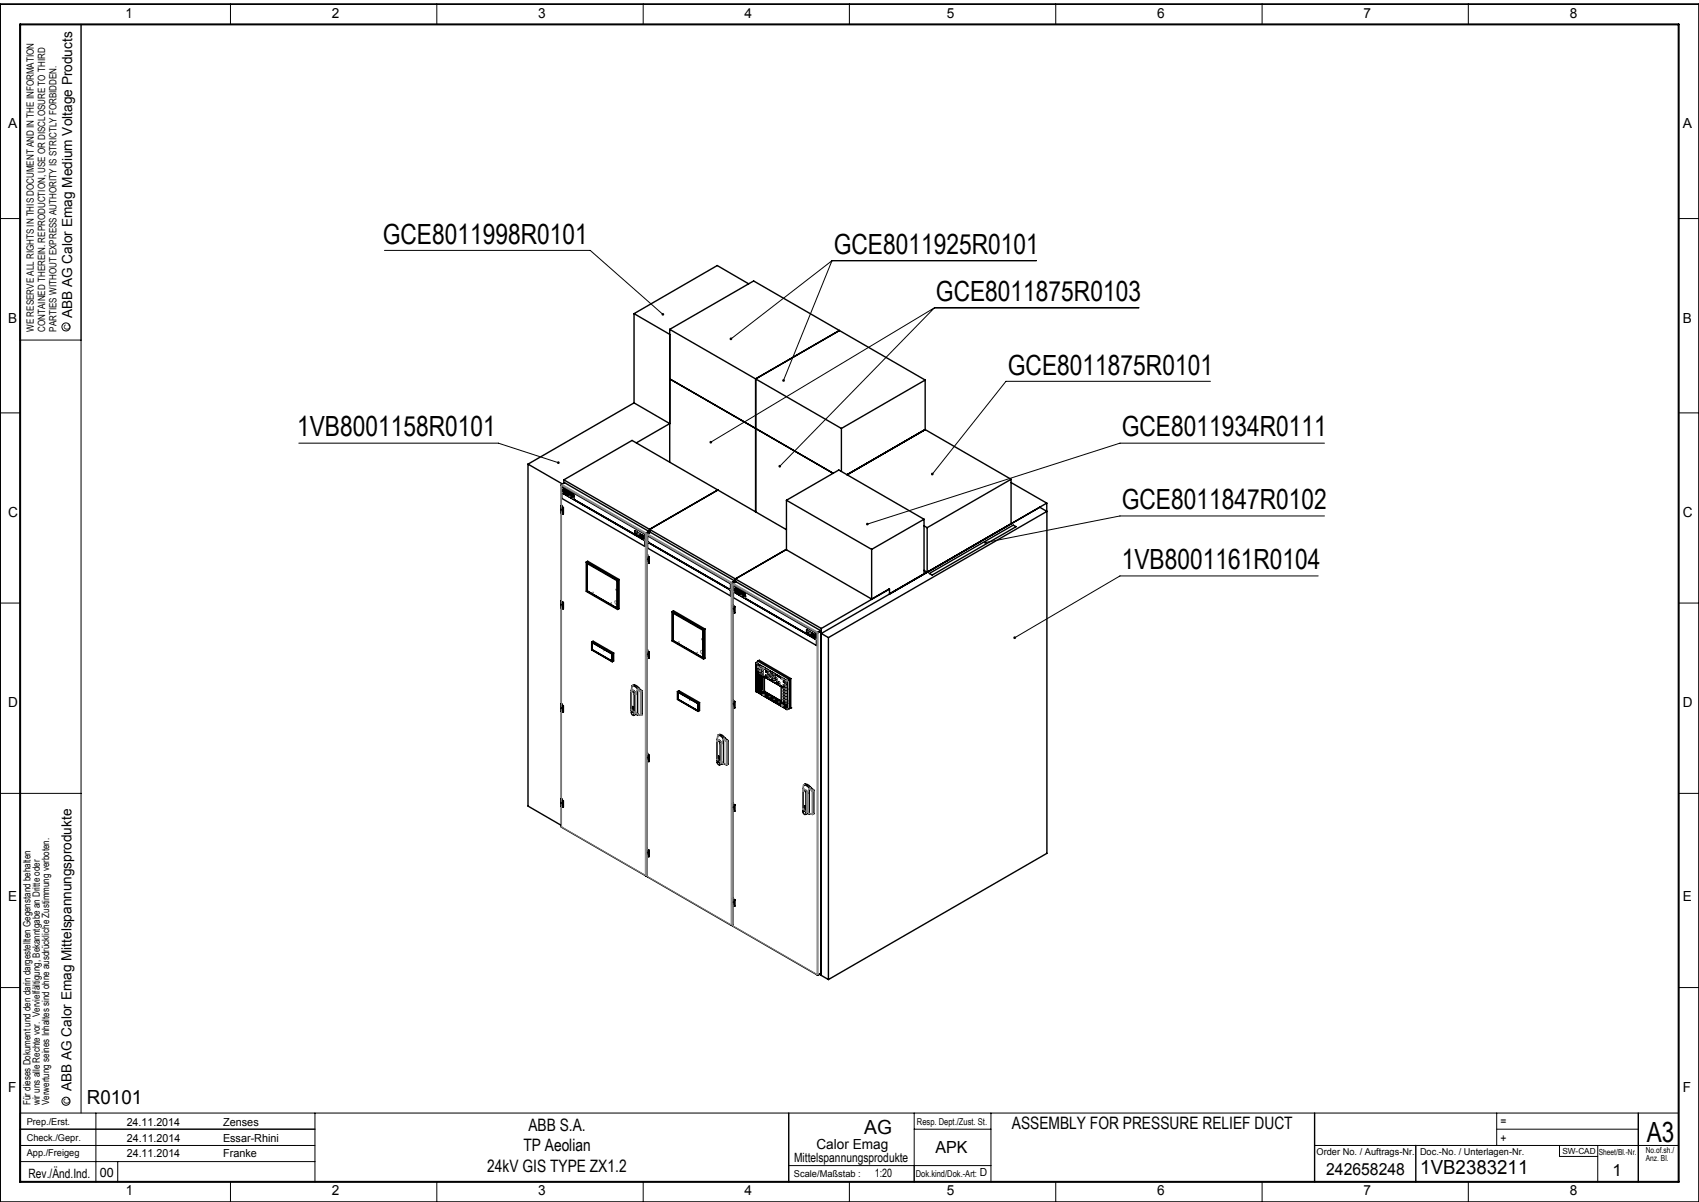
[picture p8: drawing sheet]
<svg xmlns="http://www.w3.org/2000/svg" width="420mm" height="297mm" viewBox="0 0 420 297" stroke-linecap="round" stroke-linejoin="round" font-family="sans-serif">
<g fill="none" stroke="#000" stroke-width=".25">
<path d="M0 1h420v296h-420zM5 6v78h15v191M57 1v5M108 1v5M159 1v5M210 1v5M261 1v5M312 1v5M363 1v5M0 54h5M415 54h5M95 61.9h50.9l18 15.8"/>
<path d="M205.7 64.4h50.5M205.7 64.4l-25 19.3M205.7 64.4l-12 29.6M231 76.1h50.6M231 76.1l-38.2 39.1M231 76.1l-55.3 33.2M299.2 94.2h-50.5l-18.2 23M0 102h5M73.9 109.5h49.3l14.8 4.8M327.4 109.5h-50.5l-62.5 20M415 102h5M327.4 127.5h-50.5l-33.3 6.6"/>
<path d="M0 149h5M325.9 142.3h-49l-26.1 15.3M415 149h5M0 196h20M415 196h5M0 244h5M415 244h5M23.7 275v17M77.9 275v17M226 279h19M226 275v13M245 275v17"/>
<path d="M370 275v8M370 279h35M415 275h-410v17M5 287h72.9M5 283h72.9M29.1 287v5M57 292v5M108 292v5M159 292v5M195 288h50M210 292v5M261 292v5"/>
<path d="M312 292v5M325 283h90M363 292v5M385.5 283v2.7h9.5M395 283v9"/>
<circle cx="16.3" cy="80.8" r="1"/>
<circle cx="16.3" cy="272.1" r="1.01"/>
</g>
<g fill="none" stroke="#000" stroke-width=".35">
<path d="M20 6v78M156.7 77.5v22.1M156.7 77.5l8.9 5.1M185.1 70.1l-7.8-4.5-20.6 11.9M156.7 99.6l8.9 5.1-8.3 4.7M156.7 99.6l-26.2 15.1M165.6 93.6l40.4 23.3M165.6 81.4l21.2 12.2M165.6 81.4v32.8M165.6 81.4l20.7-12 42.4 24.5M186.8 93.6v32.9M186.8 93.6l21.2 12.3"/>
<path d="M207.5 81.7l-20.7 11.9M228.7 93.9l-20.7 12M228.7 93.9v12.2M130.5 114.7l8.5 4.9M130.5 114.7v84.5l8.2 4.7M138.7 119.8v5.3l.6 .3M138.8 119.7h.1M138.9 119.7l-.1 .2v-.2M138.9 119.7l.7-.4 20.8 12M138.9 119.7h-.1M139.4 118.6l16.8-9.8 38.2 22.1M139.4 118.6l21.2 12.2"/>
<path d="M139.4 118.6v.8M208 105.9v10.6M228.7 106.1l21.2 12.3M228.7 106.1l-19.3 11.2M249.9 118.4l-20.7 12M249.9 118.4v11l-20.7 12M249.9 119.2l8.9 5.1M138.6 125.1v.5l.4 .2v.6l-.4-.2 .1-.2M138.6 126.1l.1 .6M138.7 125.6v.6l.3 .1M138.7 124.9l-.1 .2 .5 .3M138.7 124.9h.1"/>
<path d="M138.7 126.7v21.9l.6 .3M138.7 126.7l.4 .3M138.9 120.2l20.5 11.8M138.9 120.2v3l20.5 11.8M138.9 120.1v.1M139 121.8l20.2 11.6M139 121.8h.1M139.1 121.7h.1M139.1 121.8l20.1 11.6M139.1 125.4h.2M139.1 125.4v1.6M139.2 121.1h.1"/>
<path d="M139.2 121.1l.7 .4-.3-.2M139.2 121.1l.2-.5h.2v1.1M139.2 121.1l.4 .2M139.2 121.1l-.1 .6M139.3 125.4v1.6h-.2M139.4 121.6h.1M139.4 121.6l-.1 .2-.2-.1M139.4 121.6l.2 .1M139.6 121.3h.1M139.6 121.7h.1M139.6 121.7l.2 .1M139.6 120.7l.2 .1 .3 1.5-.3-.2"/>
<path d="M139.8 121.8h.1M139.8 121.8v.3M139.8 122.1h.1M140.2 121.7l.7 .4-.1-.2M140.2 121.7l.4 .2M140.2 122.3l.4 .3M140.2 122.3h.1M140.3 122.3l.3 .2M140.3 121v1.3M140.6 121.9l.4 .4v.3h-.3M140.6 121.2l.3 .3-.1 .4M140.6 121.9h.1"/>
<path d="M140.6 122.6h.1M140.6 121.2v1.4M140.6 121.2l-.4-.2v1.3M140.7 122.6h.2M140.8 121.9h.1M141.1 122.2l.7 .4M141.1 122.9l.4 .1M141.1 122.2l.4 .2M141.1 122.9h.1M141.1 121.6v1.3M141.5 121.7l.3 .4-.1 .3M141.5 122.4h.1"/>
<path d="M141.5 123h.1M141.5 121.7v1.3M141.5 123l.1 .1M141.5 122.4l.4 .2M141.5 121.7l-.4-.1v1.3M141.6 123.1l.2 .1M141.7 122.4l.1 .2M141.7 122.4h.1M141.9 122.6v.5h-.3M144.9 138.9v7.2l7.8 4.5M144.9 138.9l7.8 4.5M144.9 138.9l.4-.2 7.7 4.5"/>
<path d="M145.1 139.2l7.4 4.3v6.8l-7.4-4.3zM156.9 131.7h.1M156.9 131.8h.1M156.9 131.7v.1M157 131.2h.1M157 131.2l.4 .2-.4 .4 .4 .3-.5-.3M157 131.2l.3 .2M157.3 131.4l-.4 .3M157.3 131.4h.1M157.4 132.1h.1M157.6 131.9h.1M157.6 131.9l-.2 .2"/>
<path d="M157.7 131.8l-.3-.4 .2 .5M157.7 132l-.3 .1M157.7 132h.1M157.7 132l.1 .4M157.7 131.8h.1M157.7 131.8l.2-.1-.2 .2 .1 .5M157.8 132.4h.1M158 132h.1M158.2 131.9v.6M158.2 131.9l-.2 .1M158.2 132h-.2M158.2 132h.1"/>
<path d="M158.2 132.5h.1M158.2 132v.5M158.5 132.7h.1M158.5 132.6v.1zM158.6 132.3h.1M158.6 132.8h.1M158.6 132.3l.1 .1M158.7 132.7l-.1 .1M158.7 132.7h.1M158.7 132.3v.1M158.7 132.2l.3 .3-.2 .2M158.7 132.8h.1"/>
<path d="M158.7 132.3h.2M158.7 132.8l.3 .2-.4-.2M158.9 132.3l-.2 .1M158.9 132.3l.1 .2M158.9 132.6l-.2 .1M158.9 132.3h.1M158.9 132.7h.1M159 132.5l-.1 .1M159 132.5h.1M159.2 133.4h.1M159.4 132v3M159.4 132h.1"/>
<path d="M159.4 135h.1M159.6 131.9h-.1M159.7 131.8l-.1 .1M159.7 131.7l-.2 .2M159.7 131.8h.1M159.7 131.7v.1M159.8 131.8l-.3 .1M159.8 137.3l.1 .6M159.8 138.4l.1 .6M159.9 137.2v.2l.4 .3M159.9 137.2h.1M159.9 132.1v5.2l.6 .4"/>
<path d="M159.9 137.9l.3 .1v.6l-.3-.2v-.1M159.9 139v21.8l.6 .3M159.9 137.9v.5l.3 .1M159.9 139l.4 .2M160 131.9l.1 .1M160.1 131.9l-.1 .3v-.3M160.1 131.9l.7-.4 20.8 12M160.1 132.4l20.5 11.8M160.1 132.4v3l20.5 11.8M160.1 131.9h-.1M160.1 132.4h.1M160.3 134h.1"/>
<path d="M160.3 134l20.1 11.7M160.3 137.7v1.5M160.3 137.7h.2M160.4 131.4l-.7 .4M160.4 131.4h.1M160.4 131.3l-.7 .4M160.4 131.3v.1M160.5 131.4v.3M160.5 137.7v1.5h-.2M160.5 131.4l-.7 .4M160.6 130.8l42.4 24.5M160.6 130.8v.8"/>
<path d="M177.4 121.1l-16.8 9.7M194.4 123.6v12.3l21.1 12.1M194.4 123.6l21.1 12.1M194.4 123.6l13-7.5 21 12.2M194.4 135.7l-12.6 7.3v.9M215.5 135.7v12.3M228.4 128.3l-12.9 7.4M228.4 128.3v13.5l-8.5 4.9M228.4 129.9l.8 .5M229.2 130.4v11M257 125.3l1.8 1.1M258.8 124.3l-55.8 32.2 1.8 1"/>
<path d="M258.8 124.3v2M258.8 126.4l-54 31.1M258.8 126.4v84.5l-54 31.1M138.6 148.5v.5l.4 .3v.6l-.4-.3 .1-.1M138.6 149.6l.1 .6M138.7 149.1v.5l.3 .2M138.7 148.4l-.1 .2 .5 .3M138.7 150.2v23.9l.6 .3M138.7 150.2l.4 .2M139.1 148.9v1.5M139.1 148.9h.2M139.3 148.9v1.5h-.2"/>
<path d="M145.1 146l7.4 4.2M146.3 158.6l5 3M146.3 158.6l.3-.2 5.1 3M146.3 158.6v2l5 2.9M146.4 158.8l4.9 2.8v1.8l-4.9-2.9zM146.4 158.8v1.7M152.7 143.4v7.2M153 143.2l-.3 .2M153 143.2v7.2l-.3 .2M166.1 151.1l7.8 4.5M166.1 151.1l.4-.2 7.8 4.5M166.1 151.1v7.3l7.8 4.4"/>
<path d="M166.3 151.4l7.4 4.3v6.9l-7.4-4.3zM166.3 158.3h.1M166.3 158.3l7.4 4.2M173.9 155.6v7.2M174.3 155.4l-.4 .2M174.3 155.4v7.2l-.4 .2M180.4 145.7h.1M180.4 145.6v.1M180.6 144.2v3M180.6 147.2h.1M180.6 144.2h.1M180.9 144l-.2 .1"/>
<path d="M180.9 143.9l-.2 .2M180.9 144l.1 .1M180.9 143.9v.1M181 144.1h-.3M181.1 149.5l.1 .6M181.1 150.6v.6l.4 .2M181.2 150.1l.2 .2v.6l-.3-.2 .1-.2M181.2 150.1v.6l.2 .1M181.2 149.4l-.1 .2 .4 .3M181.2 144.3v5.3l.5 .3M181.2 151.2v21.9l.5 .3M181.2 144.2h.1"/>
<path d="M181.3 144.1l-.1 .3v-.2M181.3 144.1l.7-.3 20.8 12M181.3 144.1l-.1 .1M181.3 144.6v3.1l20.5 11.8M181.3 144.6h.1M181.3 144.6l20.5 11.9M181.5 146.3h.1M181.5 146.2h.1M181.5 146.3l20.1 11.6M181.5 146.3l20.1 11.7M181.5 146.2l.3 .1M181.5 149.9h.2"/>
<path d="M181.5 149.9v1.5M181.6 143.6l-.7 .4M181.6 143.6l.1 .1M181.6 143.5v.1M181.6 143.5l-.7 .4M181.6 145.6l.8 .4M181.7 145.6h.1M181.7 145.6l.7 .4M181.7 143.7v.2M181.7 149.9v1.5h-.2M181.7 143.7l-.7 .4M181.8 146.1h.1"/>
<path d="M181.8 146.1v.2l-.3-.1M181.8 146.1l.2 .1M182 145.1v1.1M182 145.8h.1M182 146.2h.1M182 146.2l.2 .1M182 145.8l.4 .2M182.2 146.3h.1M182.2 146.3l.1 .3M182.3 146.6h.1M182.4 146l-.2-.8-.3-.1-.4 1.1M182.4 146l.2 .8-.3-.2"/>
<path d="M182.7 146.2h.1M182.7 146.8h.1M182.7 146.2l.3 .2M182.7 146.8l.4 .3M183 145.7v1.3M183 145.7l-.3-.2v1.3M183 145.7l.4 .4-.2 .3M183 146.4h.1M183 147h.1M183 146.4l.4 .2M183.1 147.1h.3M183.2 146.4l.2 .2"/>
<path d="M183.2 146.4h.1M183.4 146.6v.4l-.3 .1M183.6 146.7h.1M183.6 147.4h.1M183.6 146l.3 .2v1.3l-.3-.1zM183.6 146.7l.3 .2M183.9 146.9h.1M183.9 147.6h.1M183.9 146.9l.4 .2M184 147.6h.3M184.1 146.9l.2 .2M184.1 146.9l.2-.3-.4-.3v1.3"/>
<path d="M184.1 146.9h.1M184.2 146.9h-.1M184.3 147.1v.5h-.3M199.4 156.2h.1M199.4 156.3h.1M199.4 156.2v.1M199.4 155.7h.1M199.4 155.7l.4 .2-.3 .4 .3 .3-.4-.3M199.4 155.7l.3 .2M199.7 155.9l-.3 .3M199.7 155.9h.1M199.8 156.6h.1"/>
<path d="M200.1 156.3h.1M200.1 156.3l-.3 .3M200.1 156.5l-.3 .1M200.1 156.5l.2 .3M200.1 156.3l.2-.1-.1 .2 .1 .4M200.1 156.3l-.3-.4 .3 .4M200.1 156.5h.1M200.3 156.8h.1M200.5 156.5l.2-.1-.1 .6M200.5 156.5h.1M200.6 156.5h-.1M200.6 156.5h.1"/>
<path d="M200.6 157h.1M200.6 156.5v.5M200.9 157.2h.1M200.9 157.1l.1 .1zM201.1 156.8h.2M201.1 157.2v.1M201.1 156.8h.1M201.1 157.3h.1M201.1 157.2h.1M201.1 156.7v.1M201.2 156.7l.2 .2v.3M201.2 157.2h-.1"/>
<path d="M201.2 157.3h.1M201.2 156.8h.1M201.2 157.3l.3 .2-.4-.2M201.3 156.8l.1 .2M201.3 156.8h.1M201.3 157.2l-.1 .1M201.3 157.1l-.2 .1M201.3 157.2h.1M201.4 157l-.1 .1M201.4 157.2h-.1M201.4 157h.1M201.6 157.9v.1"/>
<path d="M201.8 156.5v3M201.8 159.5h.1M201.9 156.5h-.1M202 156.3v.1M202.2 156.3h-.2M202.2 156.2l-.2 .2M202.2 156.3h.1M202.2 156.2v.1M202.2 156.3l-.2 .1M202.8 155.9l-.6 .4M202.8 155.9h.1M202.8 155.8v.1"/>
<path d="M202.8 155.8l-.6 .4M202.9 155.9v84.6l-.7 .4-.2-.1 .2 .1M202.9 155.9l-.7 .4M203 155.3v85.7M204.8 157.5v84.5M219.9 145.6l-4.4 2.4M219.9 145.6l-16.9 9.7M219.9 145.6v1.2M228.4 140.9l.8 .5M229.7 141.7l20.8-12 .7 .4-20.8 12zM138.6 174v.6l.4 .2v.6l-.3-.2v-.2M138.6 175.1l.1 .6"/>
<path d="M138.7 174.6v.5l.3 .2M138.7 175.7v21.9l.6 .3M138.7 173.9l-.1 .2 .5 .3M138.7 173.9h.1M138.7 175.7l.4 .2M139.1 174.4h.2M139.1 174.4v1.5M139.3 174.4v1.5h-.2M151.3 161.6v1.9M151.7 161.4l-.4 .2M151.7 161.4v1.9l-.4 .2M156 170.9h.1"/>
<path d="M156 175.4h.1M156 170.9l.1 5.2a.41 .41 0 0 0 .1 .5 .41 .41 0 0 0 .6-.1v-5a.41 .41 0 0 0-.2-.6 .41 .41 0 0 0-.5 .2M156 175.4l.1 .2M156.1 170.7l-.1 .2M156.1 170.7h.1M156.1 170.7v.1M156.2 174.9h.1M156.2 175.6v-.4a.3 .3 0 0 1-.1-.4 .3 .3 0 0 1 .4-.2 .3 .3 0 0 1 .2 .3l-.1 1M156.2 175.6l.2 .4 .2-.1M156.2 174.8h.3l.2 .4-.1-.1M156.2 174.9l.3 .3 .1-.1M156.2 169.5l.9 .2 .5 .6"/>
<path d="M156.2 169.5l-.1 1.2M156.2 174.8v.1M156.4 170.6l-.3 .4M156.4 174.7l-.2 .1M156.4 174.8l-.2 .1M156.5 170.6l.3 .3 .3 .6M156.5 174.8l-.3 .1M156.5 174.8l-.1 .1M156.6 176h.1M156.6 170.6h-.3l-.2 .2M156.6 169.3l.7 .1 .7 .7M156.6 169.3h.1"/>
<path d="M156.6 175h-.1M156.6 169.3l-.4 .2M156.6 170.7l.5 .7M156.7 175.1h-.1M156.8 176l.1 .4M156.9 176.5l.7 .1M156.9 176.4l-.2 .3M157 176.3l-.1 .1M157.1 171.5h.1M157.1 171.5l-.1 4.7M157.1 171.4l.1-.1v.2M157.1 171.4v.1"/>
<path d="M157.2 171.5h.1M157.6 170.3h.2l-.2 .1 .1 6.1M157.7 176.5l-.1 .1M158 170.1l.7 .6v5.9l-.3 .1-.7-.2M158 170.1h.1M158 170.1l-.4 .2M159.8 160.8l.1 .6M159.8 161.9l.1 .6M159.9 162.5v23.8l.6 .3M159.9 160.7v.1l.4 .3M159.9 160.7h.1M159.9 161.4l.3 .1v.6l-.4-.2 .1-.2"/>
<path d="M159.9 161.4v.5l.3 .1M159.9 162.5l.4 .2M160.3 161.1v1.6M160.3 161.1h.2M160.5 161.1v1.6h-.2M167.5 170.9l5.1 2.9M167.5 170.9v1.9l5.1 3M167.5 170.9l.3-.2 5.1 2.9M167.6 171l4.9 2.8v1.8l-4.9-2.8zM167.6 172.8l4.9 2.8M167.6 171.1v1.7M167.6 172.8h.1"/>
<path d="M172.6 173.8v2M172.9 173.6v2l-.3 .2M172.9 173.6l-.3 .2M181.1 173l.1 .6M181.1 174.1v.5l.4 .3M181.2 173.6l.2 .2v.6l-.3-.2 .1-.2M181.2 173.6v.5l.2 .2M181.2 172.9l-.1 .2 .4 .3M181.2 174.7v23.9l.5 .3M181.5 173.4v1.5M181.5 173.4h.2M181.7 173.4v1.5h-.2"/>
<path d="M186.9 163.8l7.7 4.4M186.9 163.8v7.1l.2 .1M186.9 170.8h.1M187 170.8h.1M186.9 170.8v-6.9l7.6 4.3v7M186.9 163.9h.1M186.9 170.8l.2 .2M187 163.9h-.1M187 170.8l.5 .4M187 166.1h.1M187 164h.1M187 170.1h.1"/>
<path d="M187 164l1.7 1M187 166.1l7.4 4.3M187 164v2l7.4 4.3M187 166.1v4.3l7.4 4.3M187 170.1l7.4 4.3M187 170.4h.1M187 170.4v-.2l7.4 4.2v.2M187.1 171h.1M187.1 170.8h.1M187.1 170.5l1.4 .8v.3l-1.4-.8zM187.1 166.5h.1M187.1 166.7h.1"/>
<path d="M187.1 166.9h.1M187.1 167.2h.1M187.1 167.4h.1M187.1 167.6h.1M187.1 167.9h.1M187.1 168.1h.1M187.1 168.3h.1M187.1 168.6h.1M187.1 168.8h.1M187.1 169h.1M187.1 169.3h.1M187.1 169.5h.1"/>
<path d="M187.1 169.8h.1M187.1 166.3l1.2 .7v3.5l-1.2-.7zM187.1 171l7.4 4.2M187.1 167.2l1.2 .7M187.1 167.4l1.2 .7M187.1 166.5l1.2 .7M187.1 166.7l1.2 .7-1.2-.7M187.1 167.9l1.2 .7M187.1 167.7l1.2 .6M187.1 169.3l1.2 .7M187.1 169l1.2 .8-1.2-.7M187.1 166.9l1.2 .7-1.2-.6"/>
<path d="M187.1 168.8l1.2 .7M187.1 168.6l1.2 .7M187.1 169.5l1.2 .7M187.1 168.3l1.2 .7-1.2-.6M187.1 168.1l1.2 .7M187.3 164.9h.1M187.3 165.6h.1M187.3 165.6v.6l.5 .2M187.3 165.6l.5 .3M187.3 164.9l.5 .3M187.3 164.7v.1M187.3 164.9v.6l.5 .2"/>
<path d="M187.3 164.8h.1M187.4 164.3l.1 .5M187.4 163.4l-.5 .4M187.4 163.4h.1M187.4 163.4l7.7 4.5M187.4 164.7h.1M187.4 164.4v.3M187.4 164.7l.1 .1M187.4 164.8h.1M187.5 164.8h.1M187.5 164.9h.1M187.5 164.9l.2 .1"/>
<path d="M187.5 164.5h.1M187.5 164.7h.1M187.5 164.8v.1M187.5 171.2l7 4M187.5 164.8h.2M187.5 171.2l.5 .2M187.6 164.8l.1 .2M187.6 164.7h.1M187.6 164.7h.2M187.6 163.2l7.9 4.5M187.6 164.5l-.1 .1 .1 .1M187.7 165h.1"/>
<path d="M187.7 163.2l-.3 .2M187.7 164.8h.1M187.7 164.6l-.1 .1M187.8 164.9h.1M187.8 165h.1M187.8 164.6h.1M187.8 164.9l-.1 .1M187.8 165.8h.1M187.8 166.4h.1M187.8 164.6l-.5-.3v.4M187.8 164.8h.1M187.8 164.8h-.1"/>
<path d="M187.8 164.6l-.2 .1M187.8 165.7v.1M187.8 164.6v.4M187.8 165.2v.5M187.8 165.9v.5M188 165.3v.6M188 164.6h.1M188 165.3h.1M188 165.9h.1M188 165.3l.5 .3v.6M188 164.7l.5 .3M188 164.7v.6"/>
<path d="M188 164.7l.1 .1zM188 164.7l.1 .1M188 165.3l.5 .4M188 165.1l.1 .1M188 166.6l.5 .2M188 166.4l.1 .1M188 165.9l.5 .3M188.1 164.6l.4 .4M188.1 165.1v.1M188.1 166.4v.1M188.1 164.8h.1M188.1 165.2h.1"/>
<path d="M188.1 166.5h.1M188.4 171.7h.1M188.4 171.7l6.2 3.6M188.5 166.2h.1M188.5 166.2v.1M188.5 165.5h.1M188.5 166.8h.1M188.5 166.3l-.5-.4v.7M188.5 165v.5M188.5 166.3v.5M188.6 171.6l.2 .2zM188.7 165v.1"/>
<path d="M188.7 165h.1M188.7 171.6v.2M188.7 165l.1 .2v-.2M188.7 171.6h.1M188.7 171.6v.1M188.7 165.1l.1 .1M188.7 171.8h.1M188.7 171.7h.1M188.7 165l.1 .1M188.8 165.1h-.1M188.8 171.7h-.1M188.8 165.2h.1"/>
<path d="M188.8 171.8h.1M188.8 165h.1M188.8 165l4.4 2.6M188.9 170.8h.1M188.9 167.2v3.6M189.3 165.4h.1M189.3 166.7h.1M189.3 165.4v.6l.6 .3M189.3 166.8h.1M189.3 166.8v.5l.6 .3M189.4 165.4l.5 .4M189.4 166.7l.5 .4"/>
<path d="M189.8 166.3h.1M189.8 167.6h.1M189.9 166.3h.1M189.9 167.6h.1M189.9 165.8v.5M189.9 167.1v.5M190 166.5h.1M190 166.5v.6l.6 .2M190.1 166.5l.5 .3M190.1 166.5h-.1M190.1 172v.2M190.1 172.2h.1"/>
<path d="M190.6 167.3l-.1 .1M190.6 166.8v.5M190.7 166.2h.1M190.7 167.5h.1M190.7 166.3h.1M190.7 166.3v.5l.5 .3M190.7 167.6h.1M190.7 167.6v.5l.5 .3M190.8 166.2l.4 .3M190.8 167.5l.4 .3M191.2 166.5l.1 .1M191.2 167.8l.1 .1"/>
<path d="M191.2 172.7v.1M191.2 168.4h.1M191.2 172.8h.1M191.3 167.1h-.1M191.3 168.4h.1M191.3 168.4h-.1M191.3 166.6v.5M191.3 167.9v.5M191.5 167.3h.1M191.5 167.3v.6l.5 .2M191.5 167.3l.5 .3M191.9 168.2h.1"/>
<path d="M192 168.1v.1M192 167.6v.5M192.2 168.4h.1M192.2 168.4v.5l.5 .3M192.2 168.4l.5 .2M192.3 173.4l.1 .1zM192.4 173.3v.2M192.4 173.5h.1M192.6 168.6l.1 .1M192.7 168.6v.1M192.7 169.2h.1M192.7 168.7v.5"/>
<path d="M193.1 169.6v3.6l-4.2-2.4M193.1 174.2l.2 .2zM193.2 174.3l.1 .1M193.2 167.6l.1 .2M193.2 167.6h.1M193.2 167.6l.1 .2v-.2M193.2 174.2v.1M193.2 174.2h.1M193.2 167.7h.1M193.3 167.8h.1M193.3 174.4h.1M193.3 174.3h-.1"/>
<path d="M193.3 174.3v.1M193.3 174.3h.1M193.3 167.6h.1M193.3 167.6l1.1 .7M193.7 167.9h.1M193.7 169.2h.1M193.7 170.1h.1M193.7 170.8h.1M193.7 171.5h.1M193.7 172.2h.1M193.7 172.9h.1M193.7 170.1v.6l.5 .2"/>
<path d="M193.7 171.5v.6l.5 .2M193.7 172.9v.6l.5 .2M193.7 167.9v.6l.5 .3M193.7 169.2v.6l.5 .3M193.7 172.9l.5 .2v.6M193.7 172.2l.5 .2v.6M193.7 171.5l.5 .2v.6M193.7 170.8l.5 .2v.6M193.7 170.1l.5 .2v.6M193.7 170.8v.6l.5 .2M193.7 172.2v.6l.5 .2M193.7 167.9l.4 .3"/>
<path d="M193.7 169.2l.4 .3M194.1 168.2l.1 .1M194.1 169.5l.1 .1M194.2 168.8h.1M194.2 170.1h.1M194.2 171h.1M194.2 171.7h.1M194.2 172.4h.1M194.2 173.1h.1M194.2 173.8h.1M194.2 173.7v.1M194.2 173h.1"/>
<path d="M194.2 172.3v.1M194.2 171.6v.1M194.2 170.9h.1M194.2 168.3v.5M194.2 169.6v.5M194.4 168.3h.1M194.4 170.3h.1M194.4 170.4h.1M194.4 174.4h.1M194.4 174.7h.1M194.4 168.3v2M194.4 170.4v4"/>
<path d="M194.4 174.4v.3M194.5 168.2v.1M194.5 175.2h.1M194.6 168.2v7.1M195.1 175.1h.1M195.1 175l-.5 .3M195.1 167.9l-.5 .3M195.1 167.9v7.2M195.4 174.9h.1M195.4 167.7l-.3 .2M195.5 174.9h.1M195.5 167.7h-.1"/>
<path d="M195.5 167.7v7.2M195.5 174.9l-.4 .2M138.6 197.5v.5l.4 .3v.6l-.4-.3 .1-.1M138.6 198.6l.1 .6M138.7 198.1v.6l.3 .1M138.7 197.4l-.1 .2 .5 .3M138.7 197.4h.1M138.7 199.2l.1 5.2 20.8 12M138.7 199.2l.4 .2M139.1 197.9v1.5M139.1 197.9h.2M139.3 197.9v1.5h-.2"/>
<path d="M159.8 186.3l.1 .6M159.8 187.4l.1 .6M159.9 186.2l-.1 .1 .5 .3M159.9 186.2h.1M159.9 186.9l.3 .1v.6l-.3-.2v-.1M159.9 188v21.8l.6 .3M159.9 186.9v.5l.3 .1M159.9 188l.4 .2M160.3 186.6v1.6M160.3 186.6h.2M160.5 186.6v1.6h-.2M177.3 183.1h.1"/>
<path d="M177.3 187.6h.1M177.3 183.1v5.3l.5 .6 .2-.2v-5.1l-.5-.6-.2 .2M177.3 187.7v.1M177.3 182.9v.2M177.4 186.9a.44 .44 0 0 1 .4 .2 .44 .44 0 0 1 0 .5v.5l-.1 .1-.3-.3zM177.4 187.1l.1 .1M177.4 181.7l.8 .2 .7 .7M177.4 181.7l-.1 1.3M177.5 187h.2l.2 .4h-.1M177.5 187.2l.2 .2h.1M177.5 187l-.1 .1M177.6 182.8l-.3 .5"/>
<path d="M177.6 187.1l.1 .2zM177.6 187h-.1M177.6 187l-.2 .1M177.7 182.8l.3 .3 .3 .6M177.7 187l-.2 .2M177.7 187.1h-.1M177.8 182.9l-.3-.1-.2 .3M177.8 181.5l.7 .1 .7 .7M177.8 181.5h.1M177.8 187.2l-.1 .1M177.8 188.2h.1M177.8 181.5l-.4 .2"/>
<path d="M177.8 187.6a.39 .39 0 0 0 0-.5 .39 .39 0 0 0-.5-.1l.2 1 .2 .2 .1-.1M177.9 182.9l.4 .8M177.9 187.3l-.1 .1M178 188.3l.2 .4M178.2 188.5h.1M178.2 188.7l.6 .1M178.2 188.7l-.3 .3M178.2 188.6h.1M178.3 183.7h.1M178.3 183.7l-.1 4.8M178.3 183.7l.1-.2v.2M178.4 183.7h.1"/>
<path d="M178.9 188.8h-.1M179 188.8h-.2M179.2 182.3l.8 .8v5.7l-.3 .2-.8-.3v-6.1l.1-.1-.1 .1M179.2 182.3l-.3 .3M181.1 198.5l.1 .6M181.1 199.6v.6l.4 .2M181.2 199.1l.2 .2v.6l-.3-.2 .1-.2M181.2 199.1v.5l.2 .2M181.2 198.4l-.1 .2 .4 .3M181.5 198.9v1.5M181.5 198.9h.2M181.7 198.9v1.5h-.2"/>
<path d="M198.5 195.2v4.9M198.5 195.2v.1M198.5 195.4h.4l.3 .5v5.2l-.1 .2-.4-.2-.2-.3zM198.6 199.4h.1M198.6 194l.8 .1 .7 .7M198.6 194l.4-.3 .5 .1 .9 .8M198.6 194l-.1 1.2M198.7 199.3l.4 .2M198.7 199.4l.3 .2M198.7 199.3l-.1 .1M198.8 195.1l-.3 .4M198.9 195.1l.4 .3 .2 .6"/>
<path d="M198.9 199.3l-.2 .1M199 195.1h-.3l-.2 .2M199 199.5h-.1M199.1 195.2l.4 .7M199.1 199.5l-.1 .1M199.1 199.6h-.1M199.5 196h.1M199.5 196v4.5M199.5 195.9l.1-.1v.2M199.5 195.9v.1M199.6 196h.1M200.1 194.8h.1l-.1 .1v6.1"/>
<path d="M200.4 194.6l.8 .7v5.8l-.4 .2-.7-.3M200.4 194.6l-.3 .2M159.7 216.4h.1M159.8 216.4l-.3-.1 .2 .1M159.8 216.4h-.1M159.8 209.8l.1 .6M159.8 210.9l.1 .5M159.9 209.7v.1l.4 .3M159.9 210.4l.3 .1v.6l-.4-.2 .1-.2M159.9 210.4v.5l.3 .1M159.9 211.5l.1 5.1 20.8 12.1M159.9 211.4l.4 .3"/>
<path d="M159.9 216.3l-.1 .1M160.3 210.1v1.6M160.3 210.1h.2M160.5 210.1v1.6h-.2M181.2 200.2v21.8l.5 .4M198.7 200.2v-.6a.3 .3 0 0 1-.2-.3 .3 .3 0 0 1 .4-.2 .3 .3 0 0 1 .2 .3l-.1 1M198.7 200.2l.3 .3M198.7 200.2v.1M199 200.4h.1M199 200.3l-.1 .1M199.2 200.5l.2 .2M199.4 200.7h.1"/>
<path d="M199.4 200.9l.6 .2M199.4 200.9l-.3 .3M199.4 200.7v.2M199.4 200.8v.1M199.5 200.6l-.1 .2M199.5 200.5v.1M200.1 201v.1M200.2 201l-.2 .1M180.9 228.6v.1M181 228.6l-.3-.1 .2 .2M181 228.6l-.1 .1M181.1 222l.1 .6"/>
<path d="M181.1 223.1v.5l.4 .3M181.2 222.6l.2 .1v.7l-.3-.3 .1-.1M181.2 222.6v.5l.2 .2M181.2 228.8h.1M181.2 221.9l-.1 .2 .4 .3M181.2 223.7v5.2l20.8 12M181.2 228.5l-.2 .1M181.5 222.4v1.5M181.5 222.4h.2M181.7 222.4v1.5h-.2M202.2 240.9h.1M202.5 240.7l.5 .3"/>
<path d="M203 241l1.8 1M5 279h72.9M195 275v17M325 275v17M405 275v17M226 288v4M350 283v9"/>
<circle cx="156.4" cy="175" r=".06"/>
<circle cx="198.9" cy="199.4" r=".06"/>
</g>
<path d="M5 6h410v286h-410z" fill="none" stroke="#000" stroke-width=".5"/>
<path d="M163.6 77.5l.1 .4h.4l-.2-.2 .2 .2v-.5l-.3-.1zM180.4 83.5v.4l.3-.2-.3 .2a.33 .33 0 0 0 .5 .1 .33 .33 0 0 0 0-.5 .33 .33 0 0 0-.5 0zM193.5 93.8l-.1 .3 .2 .2 .1-.3-.1 .3a.34 .34 0 0 0 .4-.3 .34 .34 0 0 0-.5-.2zM192.5 115v.4l.3-.2-.3 .2a.33 .33 0 0 0 .5 0 .33 .33 0 0 0 0-.4 .33 .33 0 0 0-.5 0zM175.5 109l-.1 .4 .3-.1-.3 .1a.34 .34 0 0 0 .5 .1 .34 .34 0 0 0 .1-.4 .34 .34 0 0 0-.5-.1zM230.3 116.9l-.1 .4 .3-.1-.2 .2a.33 .33 0 0 0 .4 0 .33 .33 0 0 0 0-.5 .33 .33 0 0 0-.4 0zM243.4 133.8l-.1 .3h.3h-.3a.34 .34 0 0 0 .4 .3 .34 .34 0 0 0 .2-.5 .34 .34 0 0 0-.5-.1zM250.6 157.3l-.1 .5 .3-.2-.3 .2a.33 .33 0 0 0 .5 .1 .33 .33 0 0 0 .1-.5 .33 .33 0 0 0-.5-.1zM137.8 114.1v.5h.5v-.2l-.3-.1 .3 .1-.1-.4zM214.2 129.2l-.1 .4 .3-.1-.3 .1a.34 .34 0 0 0 .5 .2 .34 .34 0 0 0 .1-.5 .34 .34 0 0 0-.5-.1z" fill="#000"/>
<g fill="none" stroke="#808080" stroke-width=".25">
<path d="M138.9 119.7l20.8 12M138.7 125.2v.4M138.7 126.3v.4M138.8 125.1v-5.2l20.7 12v84.4l-20.7-12v-5.1M138.8 126.7v21.9M138.9 121.7l.2 .1M140.7 122.6h.1M141.6 123.1h.1M146.6 139.7v.1zM157 131.2l.4 .2-.4 .4 .4 .3-.5-.3 .4-.4zM157.2 131.4h.1M157.4 131.4l.3 .4 .2-.1-.2 .2 .2 .5-.2-.4-.3 .1 .2-.2z"/>
<path d="M157.7 132h.1M157.7 131.8h.1M158 131.9h.3v.7zM158.5 132.6v.1zM158.7 132.2l.3 .2v.2l-.2 .2 .2 .2-.4-.2 .4-.3zM159.2 133.4l.2 .1M159.8 131.8v84.6M159.9 137.4v.5M159.9 138.5v.5M160 137.4v-5.2l20.7 11.9v84.4l-20.7-11.9v-5.1M160 139v21.9M160.1 131.9l20.8 12"/>
<path d="M160.1 133.9l.2 .1M138.7 148.7v.4M138.7 149.7v.5M138.8 150.2v23.9M146.6 146.3v.1zM151.1 148.9l.1 .1zM151.1 142.3l.1 .1zM152 148.6a.46 .46 0 0 1 .6 .2 .46 .46 0 0 1-.2 .6l-.4-.4zM167.8 158.6l.1 .1zM167.8 152h.1zM172.3 154.5l.1 .2zM180.4 145.6l.2 .1"/>
<path d="M181 144.1v84.5M181.2 149.6v.5M181.2 150.7v.5M181.2 149.6v-5.2l20.8 12v84.4l-20.8-12v-5.1M181.2 151.3v21.8M181.3 144.1l20.9 12.1M181.3 146.2l.2 .1M183.1 147.1h.1M184 147.6h.1M199.4 155.6l.4 .3-.3 .4 .3 .3-.4-.3 .3-.4zM199.6 156h.1M199.8 155.9l.3 .4 .2-.1-.1 .2 .2 .5-.3-.4-.3 .1 .3-.3z"/>
<path d="M200.1 156.2h.1M200.1 156.5h.1M200.5 156.4h.2v.7zM200.9 157.1l.1 .1zM201.1 156.7l.3 .2v.2l-.2 .2 .3 .2-.4-.2 .3-.2zM201.6 157.9l.2 .1M202.2 156.3v84.6M138.7 174.2v.4M138.7 175.3v.4M138.8 175.8v21.8M156 170.9h.1M156 175.4h.1"/>
<path d="M156 170.9v4.5M156 175.4l.1 .1M156.1 170.7a.67 .67 0 0 1 .8 0 .67 .67 0 0 1 .2 .7M156.1 170.9h.1M156.1 170.8v.1M156.2 175.6h.1M156.5 170.6h-.3l-.1 .3M156.6 175.9h.1M156.6 169.3l-.4 .2-.1 1.2M156.6 170.7l-.3-.2-.3 .4M156.9 176.4l-.1 .1M157.1 176h-.3"/>
<path d="M157.1 176l-.2 .3M157.1 171.5h.1M157.1 171.5v4.5M157.1 171.4l-.3 .1M157.1 171.4h.1M157.1 171.4v.1M157.1 176l-.2 .4M157.1 176h.1M157.1 176l-.1 .3M157.1 176l.5 .6M157.6 170.4l.7 .6M157.6 176.4l.7 .3"/>
<path d="M157.8 170.3l.6 .5M158 170.1l-.4 .2-.5 1.2M158.3 171h.2M158.3 176.7h.2M158.3 176.7h.1M158.3 171v5.7M158.4 170.8l-.1 .2M158.4 170.8l.1 .2M158.5 176.7h.1M158.5 171v5.7M158.7 170.7l-.3 .1M158.7 170.8l-.2 .2"/>
<path d="M158.7 176.5l-.2 .2M159.9 160.9v.5M159.9 162v.5M160 162.5v23.9M172.3 161.2l.1 .1zM173.3 160.7a.47 .47 0 0 1 .5 .3 .47 .47 0 0 1-.2 .6l-.4-.4zM181.2 173.1v.5M181.2 174.2v.5M181.2 174.7v23.9M187 163.9h.1M187.3 164.9h.1M187.3 165.6h.1"/>
<path d="M187.3 164.3v.1M187.4 164.7h.1M187.5 164.8h.1M187.5 164.9h.1M187.6 165h.1M187.7 165h.1M187.7 165.1h.1M187.7 165.8h.1M187.8 164.9l-.1 .1M187.8 165h.1M187.8 165.2h.1M187.8 165.7h.1"/>
<path d="M187.8 165.9h.1M187.8 166.4h.1M188 165.3h.1M188.1 164.8h.1M188.1 165.2h.1M188.1 166.5h.1M188.1 164.6l-.1 .1M188.1 165.9l-.1 .1M188.5 165.6h.1M188.5 164.9h.1M188.5 166.2h.1M188.5 165h.1"/>
<path d="M188.5 165.5h.1M188.5 166.3h.1M188.5 166.8h.1M188.5 165.6v.1M188.5 166.1v.1M188.6 165l.2 .1M188.6 165h.1M188.6 171.7l.2 .1M188.6 171.7h.1M188.7 165h.1M188.7 171.6h.1M188.7 165.2h.1"/>
<path d="M188.7 171.8h.1M188.8 165.1h.1M188.8 165.2h.1M188.8 171.8h.1M189 164.2l.1 .1zM189 170.8l.1 .1zM189.4 165.4h.1M189.4 166.7h.1M189.8 165.7h.1M189.8 167h.1M189.9 165.8h.1M189.9 166.3h.1"/>
<path d="M189.9 167.1h.1M189.9 167.6h.1M190.1 166.5h.1M190.1 172.2h.1M190.5 166.7h.1M190.6 166.8h.1M190.6 167.3h.1M190.8 166.2v.1M190.8 167.5v.1M191.2 172.8h.1M191.2 166.5h.1M191.2 167.8h.1"/>
<path d="M191.3 166.6h.1M191.3 167.1h.1M191.3 167.9h.1M191.3 168.4h.1M191.5 167.3h.1M191.9 167.5v.1M192 167.6h.1M192 168.1h.1M192.2 168.4h.1M192.4 173.5h.1M192.6 168.6h.1M192.7 168.7h.1"/>
<path d="M192.7 169.2h.1M193.2 174.3l.2 .1M193.2 174.3h.1M193.2 167.6l.2 .1M193.2 167.6h.1M193.2 174.2h.1M193.3 167.8h.1M193.3 174.4h.1M193.4 174.4h.1M193.4 167.7h.1M193.4 167.8h.1M193.5 173.4l.1 .1z"/>
<path d="M193.5 166.8l.1 .1zM193.7 167.9h.1M193.7 169.2h.1M193.7 170.1h.1M193.7 170.8h.1M193.7 171.5h.1M193.7 172.2h.1M193.7 172.9h.1M194.1 168.2h.1M194.1 169.5h.1M194.1 170.3h.1M194.1 171h.1"/>
<path d="M194.1 171.7h.1M194.1 172.4h.1M194.1 173.1h.1M194.2 168.3h.1M194.2 168.8h.1M194.2 169.6h.1M194.2 170.1h.1M194.2 170.4h.1M194.2 170.9h.1M194.2 171.1h.1M194.2 171.6h.1M194.2 171.8h.1"/>
<path d="M194.2 172.3h.1M194.2 172.5h.1M194.2 173h.1M194.2 173.2h.1M194.2 173.7h.1M194.4 173a.46 .46 0 0 1 .6 .2 .46 .46 0 0 1-.2 .6l-.3-.2zM194.5 168.2h.1M194.5 168.3h.1M194.5 175.2h.1M138.7 197.6v.5M138.7 198.7v.5M159.9 186.4v.5"/>
<path d="M159.9 187.5v.5M160 188v21.8M177.3 183l.1-.2 .5 .1 .4 .8M177.3 183.1h.1M177.3 183.1v.1M177.3 187.6h.1M177.3 183.1v4.7M177.3 183.2h.1M177.4 187.9h.1M177.7 182.8l-.3 .1-.1 .3M177.8 181.5l-.4 .2-.1 1.2M177.8 188.1h.1"/>
<path d="M177.9 182.9l-.4-.1-.2 .3M178.2 188.7l-.2 .1M178.3 183.7h.1M178.3 183.7l-.3 .1M178.3 188.2l-.3 .1M178.3 188.2l-.1 .4M178.3 188.3l-.1 .3M178.3 188.2h.1M178.3 183.7v4.6M178.3 188.3h.1M178.3 188.2v.1M178.3 188.2l.6 .6"/>
<path d="M178.3 183.7v4.5M178.3 188.3l.5 .5M178.9 182.7l.6 .5M178.9 188.7l.6 .2M178.9 182.6l-.6 1.1M179 182.5l.6 .6M179.2 182.3l-.4 .2-.5 1.2M179.5 183.2h.2M179.5 188.9h.2M179.5 188.9l.1 .1M179.5 183.2v5.7M179.6 183.1l-.1 .1"/>
<path d="M179.6 183.1l.1 .1M179.7 188.9v.1M179.7 183.2v5.7M179.9 182.9l-.3 .2M180 183.1l-.3 .1M180 188.8l-.3 .1M181.2 198.6v.5M181.2 199.7v.5M198.5 195.3l.1-.3 .4 .1 .5 .8M198.5 195.4h.1M198.5 199.9v.2M198.5 199.9h.1"/>
<path d="M198.5 195.4v4.5M198.5 195.4v.1M198.5 195.3v.1M198.9 195.1h-.3l-.1 .3M199 193.7l-.4 .3-.1 1.2M199.1 195.2l-.4-.2-.2 .4M199.5 196h.1M199.5 196v4.5M199.5 195.9l-.3 .1M199.5 195.9h.1M199.5 195.9v.1M200.1 194.9l.6 .6"/>
<path d="M200.1 194.8l-.6 1.2M200.2 194.8l.7 .5M200.4 194.6l-.4 .2-.5 1.1M200.7 195.5h.2M200.7 195.5v5.7M200.9 195.3l-.2 .2M200.9 195.3v.2M200.9 195.5v5.7M201.1 195.2l-.2 .1M201.2 195.3l-.3 .2M159.9 209.9v.5M159.9 211v.4"/>
<path d="M181.2 200.2v21.9M198.7 200.2h.1M199 200.3v.1M199.4 200.9l-.2 .1M199.5 200.5h-.3M199.5 200.5l-.1 .3M199.5 200.5h.1M199.5 200.5l.6 .5M199.5 200.5l.5 .6M200.1 200.9l.6 .3M200.7 201.2h.2M200.7 201.2h.1"/>
<path d="M200.9 201.2h.1M201.2 201l-.3 .2M181.2 222.1v.5M181.2 223.2v.5"/>
<circle cx="152.3" cy="145.7" r=".13"/>
<circle cx="173.5" cy="157.9" r=".13"/>
<circle cx="194.7" cy="170.2" r=".13"/>
</g>
<path d="M149.2 160.9l.9-.6M170.4 173.1l.9-.5" fill="none" stroke="#808080" stroke-width=".25" stroke-dasharray="15.2 1.3 1.3 1.3"/>
<g font-size="6.9">
<text x="94.6" y="60.2">GCE8011998R0101</text>
<text x="206.1" y="62.8">GCE8011925R0101</text>
<text x="231.4" y="74.5">GCE8011875R0103</text>
<text x="249.2" y="92.6">GCE8011875R0101</text>
<text x="73.4" y="107.8">1VB8001158R0101</text>
<text x="277.3" y="107.8">GCE8011934R0111</text>
<text x="277.3" y="125.8">GCE8011847R0102</text>
<text x="277.3" y="140.7">1VB8001161R0104</text>
<text x="407.1" y="282.1">A3</text>
</g>
<g font-size="4.8">
<text x="21.5" y="272.9">R0101</text>
<text x="213.6" y="280.2">AG</text>
<text x="351.1" y="290.2">1VB2383211</text>
</g>
<g font-size="4.2">
<text x="130.6" y="279.4">ABB S.A.</text>
<text x="250.1" y="279">ASSEMBLY FOR PRESSURE RELIEF DUCT</text>
<text x="129.4" y="284.4">TP Aeolian</text>
<text x="120.5" y="289.5">24kV GIS TYPE ZX1.2</text>
</g>
<g font-size="4.1">
<text x="231.2" y="285">APK</text>
<text x="327.8" y="290.4">242658248</text>
<text x="398.6" y="290.6">1</text>
</g>
<g font-size="3.4">
<text x="31.1" y="4.4">1</text>
<text x="82" y="4.4">2</text>
<text x="133" y="4.4">3</text>
<text x="184" y="4.4">4</text>
<text x="234" y="4.4">5</text>
<text x="286" y="4.4">6</text>
<text x="337" y="4.4">7</text>
<text x="388" y="4.4">8</text>
<text x="2" y="31.7">A</text>
<text x="416" y="31.7">A</text>
<text x="2" y="79.7">B</text>
<text x="17.9" y="78.6" transform="rotate(-90 17.9 78.6)">ABB AG Calor Emag Medium Voltage Products</text>
<text x="416" y="79.7">B</text>
<text x="2" y="127.7">C</text>
<text x="416" y="127.7">C</text>
<text x="2" y="174.7">D</text>
<text x="416" y="174.7">D</text>
<text x="2" y="222.7">E</text>
<text x="416" y="222.7">E</text>
<text x="2" y="269.7">F</text>
<text x="17.7" y="269.6" transform="rotate(-90 17.7 269.6)">ABB AG Calor Emag Mittelspannungsprodukte</text>
<text x="416" y="269.7">F</text>
<text x="201.8" y="284">Calor Emag</text>
<text x="31.1" y="295.3">1</text>
<text x="82.1" y="295.3">2</text>
<text x="133.1" y="295.3">3</text>
<text x="184.1" y="295.3">4</text>
<text x="234.1" y="295.3">5</text>
<text x="286.1" y="295.3">6</text>
<text x="337.1" y="295.3">7</text>
<text x="388.1" y="295.3">8</text>
</g>
<g font-size="3.2">
<text x="196.3" y="287.2">Mittelspannungsprodukte</text>
<text x="7.1" y="291">Rev./Änd.Ind.</text>
<text x="24.7" y="290.8">00</text>
</g>
<text font-size="2.8" x="216.3" y="290.9">1:20</text>
<g font-size="2.7">
<text x="31.3" y="278.1">24.11.2014</text>
<text x="55.1" y="278.1">Zenses</text>
<text x="371" y="278">=</text>
<text x="31.4" y="285.9">24.11.2014</text>
<text x="31.4" y="282.1">24.11.2014</text>
<text x="55.1" y="282.1">Essar-Rhini</text>
<text x="55.1" y="285.8">Franke</text>
<text x="371" y="282.2">+</text>
<text x="242.2" y="290.6">D</text>
</g>
<g font-size="2.5">
<text x="8.4" y="82" transform="rotate(-90 8.4 82)">WE RESERVE ALL RIGHTS IN THIS DOCUMENT AND IN THE INFORMATION</text>
<text x="11.2" y="82" transform="rotate(-90 11.2 82)">CONTAINED THEREIN. REPRODUCTION, USE OR DISCLOSURE TO THIRD</text>
<text x="14" y="82" transform="rotate(-90 14 82)">PARTIES WITHOUT EXPRESS AUTHORITY IS STRICTLY FORBIDDEN.</text>
<text x="7.5" y="273.1" transform="rotate(-90 7.5 273.1)">Für dieses Dokument und den darin dargestellten Gegenstand behalten</text>
<text x="9.9" y="273.1" transform="rotate(-90 9.9 273.1)">wir uns alle Rechte vor. Vervielfältigung, Bekanntgabe an Dritte oder</text>
<text x="12.2" y="273.1" transform="rotate(-90 12.2 273.1)">Verwertung seines Inhaltes sind ohne ausdrückliche Zustimmung verboten.</text>
</g>
<g font-size="2.3">
<text x="6.6" y="281.8">Check./Gepr.</text>
<text x="6.6" y="277.9">Prep./Erst.</text>
<text x="226.7" y="277.9">Resp. Dept./Zust. St.</text>
<text x="6.6" y="285.7">App./Freigeg</text>
<text x="325.5" y="285.4">Order No. / Auftrags-Nr.</text>
<text x="351" y="285.4">Doc.-No. / Unterlagen-Nr.</text>
<text x="196.3" y="290.9">Scale/Maßstab :</text>
<text x="226.4" y="290.9">Dok.kind/Dok.-Art:</text>
</g>
<g font-size="2.1">
<text x="17.3" y="81.6" transform="rotate(-90 17.3 81.6)">C</text>
<text x="17.3" y="272.9" transform="rotate(-90 17.3 272.9)">C</text>
<text x="386.2" y="285.2">SW-CAD</text>
<text x="395.2" y="285.3">Sheet/Bl.-Nr.</text>
<text x="406.9" y="284.9">No.of.sh./</text>
<text x="406.9" y="286.9">Anz. Bl.</text>
</g>
</svg>
